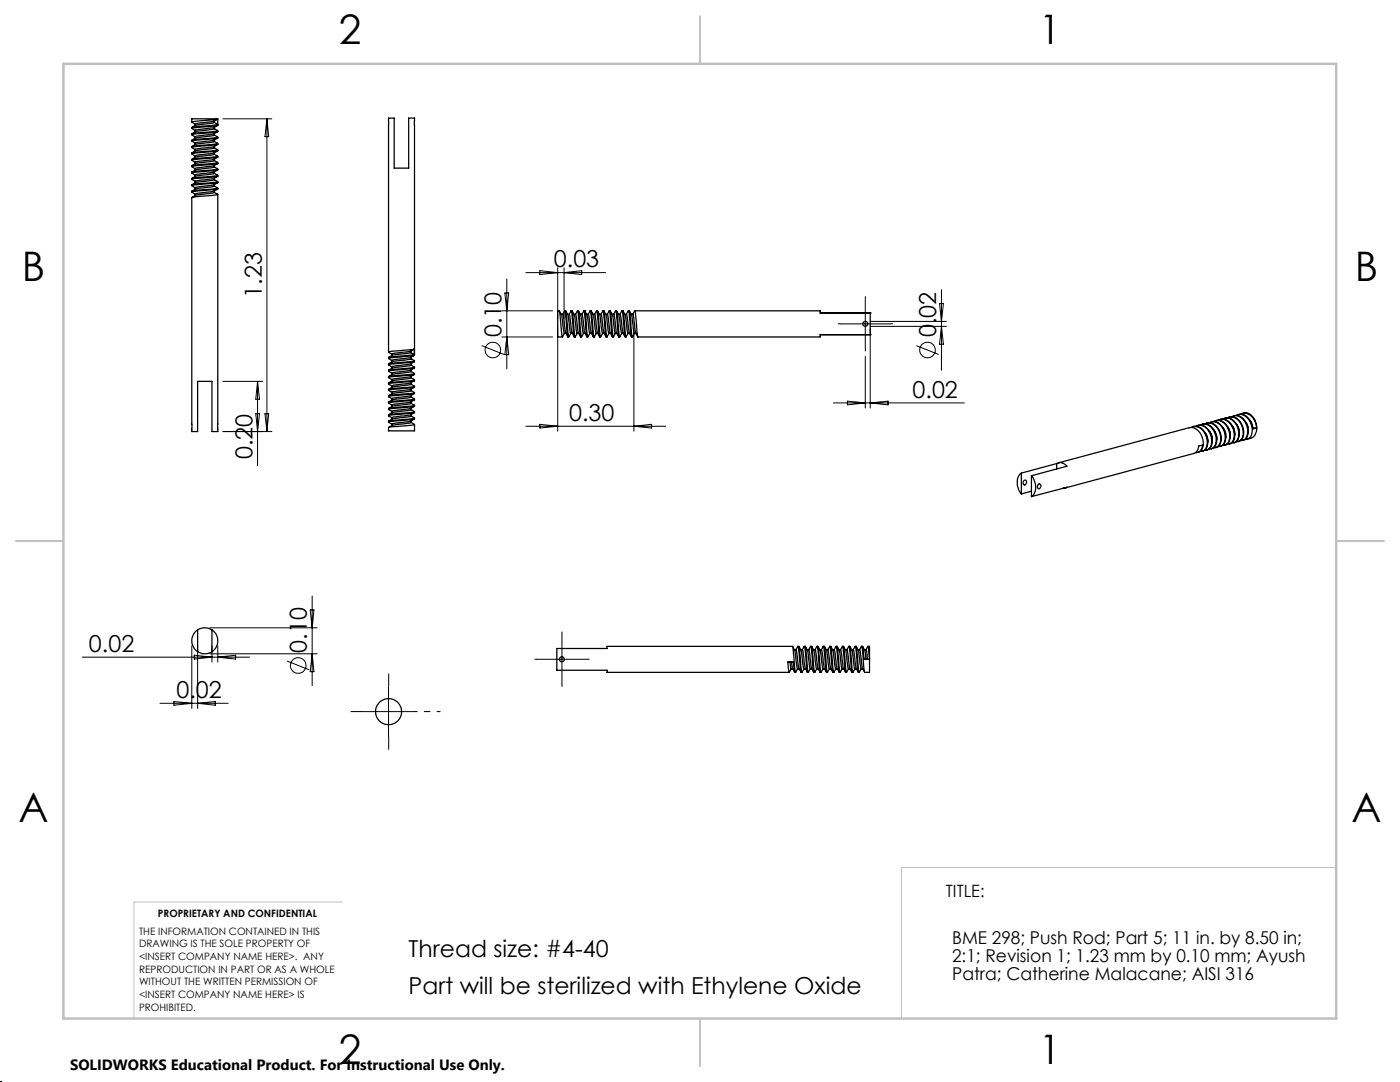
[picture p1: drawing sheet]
<svg xmlns="http://www.w3.org/2000/svg" width="279mm" height="216mm" viewBox="0 0 279 216" stroke-linecap="round" stroke-linejoin="round" font-family="sans-serif">
<g fill="none" stroke="#000" stroke-width=".25">
<path d="M38.3 26.9l.6 .4M38.3 28.2l.6 .4M38.3 29.5l.6 .3M38.3 30.7l.6 .4M38.3 32l.6 .4M38.3 35.8l.6 .4M38.3 37.1l.6 .4M38.3 38.3l.6 .4M38.9 33.7l-.6-.5 5.2-.6a5.8 5.8 0 0 1-3.1 .8l-1.4 .2-.1 .3M38.9 27.3v.3M38.9 36.2v.3M38.9 38.7v.3"/>
<path d="M38.9 24.7v.3M39 31.4l-.7 .4M39 32.6l-.7 .5M39 35.2l-.7 .4M39 39l-.7 .4M42.7 36.8l-3.7 .6-.1 .3M42.8 29.5l-.5 .2-2.5 .3a2.11 2.11 0 0 0-1.5 .5M42.8 33.3l-2.2 .4a3.5 3.5 0 0 0-2.3 .6M42.8 35.8l-.5 .2-3.2 .4-.8 .5M42.8 25.7l-3.8 .6M42.8 32l-3.8 .6M42.8 38.4l-3.8 .6"/>
<path d="M42.8 27l-2.1 .3a3.5 3.5 0 0 0-2.4 .7M42.8 37.1l-2.3 .4a3.2 3.2 0 0 0-2.2 .6M42.8 27l.7 .4-4.2 .4-1 .2v.2l5.2-.7M42.8 28.2l.7 .4-4.2 .5-1 .1v.2l4.7-.5 .5-.1v-.2M42.8 29.2v.3l.6 .5-4.1 .3-1 .2v.2l4.8-.5 .3-.1 .1-.2M42.8 30.8l.7 .4-4.2 .4-1 .2v.2l5.2-.6a6 6 0 0 1-3.4 .7l-1.2 .2v.4M42.8 31.8v.2l.6 .5-4.1 .4-1 .2v.1M42.8 33v.3l.6 .5-4.1 .3-1 .2v.2M42.8 34.6l.7 .4-4.2 .4-1 .2v.2l4.9-.6h.3v-.2M42.8 35.6v.2l.6 .5-4.1 .4-1 .2v.1l5.2-.6M42.8 37.1l.7 .4-4.2 .5-1 .1v.2l4.7-.5 .5-.1v-.2M42.8 38.1v.3l.6 .4-5.1 .6v46.7h1.1v-10h2.9v10h1.2v-47.3"/>
<path d="M42.8 25.4v.3l.6 .4-4.1 .4-1 .2v.2l4.9-.5 .3-.1v-.2M42.8 24.4l-.7 .2-2.1 .2a2.41 2.41 0 0 0-1.7 .6M42.8 26.7v.3M42.8 27.9v.3M42.8 30.5v.3M42.8 34.3v.3M42.8 36.8v.3M42.8 24.4l.7 .4-4.2 .5-1 .1v.2M42.8 28.2l-3.8 .6M42.8 30.8l-3.8 .6M42.8 34.6l-3.8 .6M43.3 23.8a5.7 5.7 0 0 1-3.3 .7l-1 .2"/>
<path d="M43.4 23.7l-.6 .4v.3M43.5 25a4.4 4.4 0 0 1-2.8 .7l-1.8 .3 .1 .3-.7 .4M43.5 27.6a4.7 4.7 0 0 1-2.9 .7l-1.6 .2v.3l-.7 .4M43.5 37.7a8.8 8.8 0 0 1-4 .9l-.6 .1M43.5 36.4l-.7 .4M43.5 35.2a5.2 5.2 0 0 1-3.2 .7l-1.3 .3M43.5 33.9a6.6 6.6 0 0 1-3.5 .8l-.9 .1-.2 .4M43.5 30.1a5.3 5.3 0 0 1-3 .7l-1.5 .2-.1 .4M43.5 28.8a5.2 5.2 0 0 1-3.2 .8l-1.2 .1-.2 .4M43.5 26.3a5.8 5.8 0 0 1-3.1 .7l-1.4 .3M43.5 23.7l-5.2 .6 .6 .5M43.5 25l-5.2 .6 .6 .4"/>
<path d="M43.5 33.9l-5.2 .6 .6 .4M43.5 23.7h-5.2v.6M43.5 23.7v1.3M43.5 27.4v.1M43.5 31.2v.1M43.5 32.5v.1M43.5 33.7v.2M43.5 36.3v.1M77.5 79.1v-.1l.3-.1 4.9-.5-.2 .2-5 .5 .7 .5M77.5 77.9l.7 .4M77.5 76.4l5.2-.6-.2 .3-5 .5 .7 .4M77.5 75.4l.7 .3"/>
<path d="M77.5 72.8l.7 .4M77.5 70.2v-46.6h1.2v9.9h2.9v-9.9h1.1v47.3l-5.2 .6 .7 .4M77.5 70.3l.7 .4M77.5 77.7l5.2-.6v.2l-.4 .1-4.4 .4-.4 .1zM77.5 71.4v.1M77.5 72.6v.2M77.5 73.9v.1M77.5 76.4v.2M77.6 75.1l5.1-.6v.2l-.4 .1-4.4 .4-.4 .2zM78.2 79.6v.2M78.2 78.3v.3M78.2 77v.3"/>
<path d="M78.2 75.7v.3M78.2 74.5v.3M78.2 73.2v.3M78.2 71.9v.3M78.2 70.7v.2M78.2 70.9l-.7 .4M78.2 73.5l-.7 .4M78.2 74.8l-.7 .3M78.2 76l-.7 .4M78.2 77.3l-.7 .4M78.2 78.6l-.7 .4M82 70.1l-3.8 .6"/>
<path d="M82 70.4l-3.8 .5M82 70.4l.7 .4M82 70.1v.3M82 71.6l.7 .4-5.2 .6 .7-.4M82 79.2l.7 .4-5.2 .6 .7-.4M82 77.9l.7 .4M82 76.7l.7 .3M82 75.4l.7 .4M82 74.1l.7 .4M82 72.8l.7 .5-5.2 .6M82 78.9v.3l-.3 .1-3.5 .5M82 77.6v.4l-.2 .1-3.6 .5"/>
<path d="M82 76.4l-.1 .4-3.7 .5M82 75.1v.3l-.3 .1-3.5 .5M82 73.8v.4M82 72.6v.3l-.3 .1-3.5 .5M82 71.3v.3M82 74.2l-3.8 .6M82 71.6l-3.8 .6M82.7 79.8a7.9 7.9 0 0 1-3.7 .8l-.8 .2M82.7 78.6a6.2 6.2 0 0 1-3.4 .7l-1.1 .3M82.7 77.3a4.9 4.9 0 0 1-3.1 .7l-1.4 .3M82.7 76a6.2 6.2 0 0 1-3.3 .8l-1.2 .2M82.7 74.8a7.2 7.2 0 0 1-3.5 .7l-1 .2"/>
<path d="M82.7 73.5a5.7 5.7 0 0 1-3.2 .7l-1.3 .3M82.7 72.2a8 8 0 0 1-3.9 .8l-.6 .2M82.7 70.9a5.6 5.6 0 0 1-3.1 .7l-1.4 .3M82.7 69.7l-.7 .4M82.7 69.6l-5.2 .7M82.7 70.8l-5.2 .5M82.7 69.6v1.2M82.7 79.6l-.2 .3-5 .5 .7 .4M82.7 73.3l-.2 .2-5 .5 .7 .5M82.7 72l-.2 .2-4.6 .5-.4 .1M111.6 62.1a6.4 6.4 0 0 1 .8 3.2l.2 1.2M112 62.7h.3"/>
<path d="M112.3 62.7l.4-.7 .6 5.2M112.3 62.7l.6 3.8 .4 .7M112.6 66.5l-.3 .7-.6-4.9-.1-.3h-.3v5.2h1M112.6 66.5h.3M112.7 62h.2l.1 .8 .5 4.4h-.2M112.9 62.1a6 6 0 0 1 .8 3.3l.2 1.1M113.3 62.7l.4 .1 .3 2.6a2.73 2.73 0 0 0 .6 1.8l-.6-5.2-.4 .7M113.9 66.5l-.4 .7M113.9 66.5h.3M114 62h.2l.1 .4 .5 4.8 .4-.7M114.2 62.1a7.3 7.3 0 0 1 .8 3.6l.2 .8M114.5 62.7h.4"/>
<path d="M114.6 67.2h.2M114.8 62.7l.5-.7 .6 5.2M114.9 62.7l.4 2.5a3.2 3.2 0 0 0 .6 2M115.2 66.5h.3M115.3 62h.1l.1 .4 .5 4.8 .5-.7M115.4 62.1a6.4 6.4 0 0 1 .8 3.4l.3 1M115.8 62.7l.4 .1 .3 1.9a4.5 4.5 0 0 0 .6 2.5M115.9 67.2h.2M116.1 62.7l.5-.7 .6 5.2M116.5 66.5h.2M116.5 62h.2M116.7 62h.1"/>
<path d="M116.7 62.1l.5 .7 .5 3.7-.4 .7zM117.1 62.7l.4 .1 .4 3.5 .5 .9M117.2 67.2h.1M117.4 62.7l.4-.7 .6 5.2M117.7 66.5h.3M117.8 62h.2M118 62.1a6.6 6.6 0 0 1 .7 3.3l.3 1.1-.4 .7zM118.4 62.7h.3l.1 .2 .4 3.6 .5 .7M118.4 67.2h.2M118.6 62.7l.5-.7 .6 5.2M119 66.5h.3M119.1 62h.1"/>
<path d="M119.2 62.1a5.5 5.5 0 0 1 .8 3.3l.3 1.1-.4 .7zM119.6 62.7h.3l.1 .2 .5 3.6 .4 .7M119.7 67.2h.2M119.9 62.7l.5-.7 .6 5.2M120.3 66.5h.2M120.3 62h.2l.1 .5 .5 4.7 .4-.7M120.5 62.1a7.6 7.6 0 0 1 .8 3.6l.2 .8M120.9 62.7h.3M121 67.2h.1M121.2 62.7l.4-.7 .6 5.2M121.2 62.7l.4 2.2a4.1 4.1 0 0 0 .6 2.3M121.5 66.5h.3"/>
<path d="M121.6 62h.2l.1 .5 .5 4.7 .4-.7M121.8 62.1a5.5 5.5 0 0 1 .8 3.2l.2 1.2M122.2 62.7h.3l.1 .2 .3 2.4a3 3 0 0 0 .6 1.9l-.6-5.2-.5 .7M122.2 67.2h.2M122.8 66.5h.3M122.9 62h.1l.2 .4 .5 4.8 .4-.7M123 62.1l.5 .7 .6 3.7M123.4 62.7h.4M123.5 67.2h.2M123.7 62.7l.5-.7 .6 5.2M123.8 62.7l.5 3.6 .4 .9M124.1 66.5h.3"/>
<path d="M124.1 62h.2l.1 .4 .5 4.8 .4-.7M124.4 62.1l.4 .9 .5 3.5M124.7 62.7h.3l.1 .3 .3 2.1a3.7 3.7 0 0 0 .6 2.1l-.6-5.2-.4 .7M124.8 67.2h.2M125.3 66.5h.3M125.4 62h.2l.1 .4 .5 4.8 .4-.7M125.6 62.1a7.4 7.4 0 0 1 .8 3.8l.2 .6M126 62.7h.3M126 67.2h.2M126.3 62.7l.4-.7 .6 5.2M126.3 62.7l.6 3.8 .4 .7M126.6 66.5h.3"/>
<path d="M126.7 62h37v.5h10M173.7 66.8h-10v.4h-36.4M173.7 62.5v4.3M173.7 66.8h.1M173.7 62.5h.1M77.5 82.8l5.2-.6-.2 .2-5 .5 .7 .5M77.5 84.2l.7 .4M77.5 84.1l5.2-.7v.2l-.4 .1-4.4 .4-.4 .1zM77.5 85.3l5.2-.6v1.3h-5.2zM77.5 80.3v.1M77.5 81.5v.2M77.5 82.8v.1"/>
<path d="M78.2 83.4v.2M78.2 82.1v.3M78.2 80.8v.3M78.2 84.6v.3M78.2 82.4l-.7 .4M78.2 83.6l-.7 .4M78.2 84.9l-.7 .4M82 80.5l.7 .4-5.2 .6 .7-.4M82 84.3l.7 .4M82 83l.7 .4M82 81.7l.7 .4M82 84v.3l-.4 .2-3.4 .4"/>
<path d="M82 82.7v.3M82 81.5v.3l-.3 .1-3.5 .5M82 80.2v.3l-.3 .1-3.5 .5M82 83l-3.8 .6M82.7 82.4a6.5 6.5 0 0 1-3.4 .7l-1.1 .3M82.7 81.1a5.7 5.7 0 0 1-3 .7l-1.5 .3M82.7 83.6a4.9 4.9 0 0 1-3.1 .7l-1.4 .3M82.7 80.9l-.2 .2-5 .6 .7 .4M203.8 94.4a2.78 2.78 0 0 0-.4 3.6l.4 .6M203.8 94.4v4.2M204.4 95.9a.41 .41 0 0 1 .5 .2 .41 .41 0 0 1-.2 .5 .35 .35 0 0 1-.5 0 .35 .35 0 0 1 0-.5zM205.8 94.9a3.1 3.1 0 0 1 .3 4.1l-.3 .1"/>
<path d="M205.8 98l-2 .6M205.8 94.9v4.2M207.3 96.6a.43 .43 0 0 1 .5 .5 .43 .43 0 0 1-.7 .3l-.1-.4zM210.9 92.5a1.56 1.56 0 0 1 2 .5l-7.1 1.9M210.9 92.5l-7.1 1.9M210.9 92.5v1.1M212.2 97.4l.7-.2-7.1 1.9M237.3 85.4a2.32 2.32 0 0 1 2.6 1.8 2.15 2.15 0 0 1-.9 3.1M237.3 85.3l-26.1 7.1M237.8 85.3a2.04 2.04 0 0 1 2.7 1.3 2.45 2.45 0 0 1-.4 3.4l-.6 .1M238.3 85.1a2.36 2.36 0 0 1 2.5 1.9 2.2 2.2 0 0 1-.8 3h-.1M238.3 85.1h-.2"/>
<path d="M238.6 90.3a1.39 1.39 0 0 0 1.4-1.5l-.8 .2a1.57 1.57 0 0 1-1 1.5l-25.6 6.9M238.7 85.1a2.01 2.01 0 0 1 2.7 1.2 2.59 2.59 0 0 1-.4 3.4l-.6 .1M239 84.9a2.11 2.11 0 0 1 2.5 1.4 2.7 2.7 0 0 1-.3 3.3l-.4 .2M239.5 84.8a1.99 1.99 0 0 1 2.8 1.2 2.59 2.59 0 0 1-.4 3.5l-.6 .1M240 84.6l-.1 .1M240.1 84.6a2.3 2.3 0 0 1 2.5 1.9 2.15 2.15 0 0 1-.9 3.1M240.5 84.6a2.14 2.14 0 0 1 2.8 1.5 2.26 2.26 0 0 1-.7 3.2h-.4M240.5 86.3l.4 .9 .1 1.1M240.8 84.4a2.11 2.11 0 0 1 2.5 1.4 2.76 2.76 0 0 1-.3 3.4l-.4 .1M241.3 84.3a1.98 1.98 0 0 1 2.7 1.1 2.79 2.79 0 0 1-.2 3.6l-.7 .1M241.4 86.1l.5 .9v1.1M241.8 84.2a2.32 2.32 0 0 1 2.6 1.8 2.15 2.15 0 0 1-.9 3.1"/>
<path d="M241.8 84.1l-.1 .1M242.3 84.1a2.09 2.09 0 0 1 2.8 1.4 2.6 2.6 0 0 1-.4 3.2l-.7 .2M242.3 85.8l.5 1v1M242.7 83.9a2.36 2.36 0 0 1 2.6 1.9 2.27 2.27 0 0 1-.8 3h-.1M242.7 83.9h-.1M243.1 83.9a2.06 2.06 0 0 1 2.9 1.4 2.48 2.48 0 0 1-.6 3.3h-.5M243.5 83.7a2.47 2.47 0 0 1 2.8 2.4l.1 .5a1.64 1.64 0 0 1-1.1 2M244.1 83.6a1.69 1.69 0 0 1 2.2 .6 3.2 3.2 0 0 1 .5 3.7l-.5 .4-.5 .1M244.1 85.4a2.33 2.33 0 0 1 .5 1.9M244.4 83.5a2.06 2.06 0 0 1 2.5 1.3 2.64 2.64 0 0 1-.3 3.4l-.4 .2M244.9 83.4a2.01 2.01 0 0 1 2.8 1.3 2.46 2.46 0 0 1-.4 3.4h-.6M245 85.1l.4 .9 .1 1.1"/>
<path d="M245.3 83.2a2.47 2.47 0 0 1 2.8 2.4 1.85 1.85 0 0 1-1 2.5M245.8 83.1a1.85 1.85 0 0 1 2.6 .9 2.81 2.81 0 0 1-.2 3.8l-.6 .1M245.9 84.9a2.85 2.85 0 0 1 .5 2M246.2 83a2.1 2.1 0 0 1 2.5 1.3 2.77 2.77 0 0 1-.3 3.4l-.4 .2M246.7 82.9a2.14 2.14 0 0 1 2.9 1.6 2.5 2.5 0 0 1-.5 3l-.6 .2M246.8 84.6l.4 .8 .1 1.2M247.2 82.7a2.32 2.32 0 0 1 2.6 1.9l.2 1 .8-.2M247.2 82.7h-.1M247.6 82.7a2.18 2.18 0 0 1 2.9 1.5l.3 1.2M248 82.5a2.03 2.03 0 0 1 2.5 1.6l.3 1.3M248.6 84.2a2.62 2.62 0 0 1 .5 1.9M249.4 83.9l.4 .7 .2 .8"/>
<path d="M250 85.4h.1M250 85.4h.8M250.8 85.4a1.92 1.92 0 0 1-1.9 2.2M39.4 125.7a2.6 2.6 0 0 0 0 4.3M39.4 130a2.6 2.6 0 0 0 2.9 0M39.4 125.7a2.6 2.6 0 0 1 2.9 0M39.4 125.7v4.3M42.3 125.7a2.6 2.6 0 0 1 0 4.3M42.3 125.7v4.3M111.1 129.4h10v-.4h37.1l.6 5.2h-.2l-.1-.3-.2-1.8h-1.1l.3 2.1h-36.4v-.5h-10zM157.7 132.1l.1 1.1 .1 .3h.3M157.9 133.5l-.3 .6"/>
<path d="M158 132.1l.1 1.1 .5 .9M158.2 129l.4 .9 .5 3.5 .4 .1M158.6 129.6h.3l.1 .3 .5 3.6M159.2 133.5l-.4 .6M159.2 129l-.4 .6M159.2 129l.3 .1 .6 5.1h-.2l-.1-.5zM159.5 129a8.8 8.8 0 0 1 .8 3.8l.1 .7M159.5 133.5l.3 .6M159.8 129.6h.3M160.1 129.6l.6 3.8M160.5 133.5l-.4 .6M160.5 129l.2 .8 .4 4.3-.4-.6h-.3"/>
<path d="M160.5 129l-.4 .6M160.5 129h.2M160.7 129l.6 5.2h-.2M160.7 129a7.3 7.3 0 0 1 .8 3.6l.2 .9h.3M161.1 129.6l.4 .1 .2 2.1a4.1 4.1 0 0 0 .7 2.3M161.7 133.5l-.3 .6M161.8 129l.2 .1 .6 5.1-.2-.1-.1-.3-.5-4.8-.4 .6M162 129a6.9 6.9 0 0 1 .8 3.4l.2 1.1M162.4 129.6h.3M162.7 129.6l.6 3.9M163 133.5h.3M163 133.5l-.4 .6"/>
<path d="M163.1 129h.1M163.2 129l.7 5.2-.2-.1-.1-.3-.3-3.4a1.56 1.56 0 0 0-.3-1.4l-.4 .6M163.3 129l.4 .8 .4 3.4 .1 .3h.3M163.3 133.5l.4 .6M163.7 129.6l.3 .2 .5 3.7M164.3 133.5l-.4 .6M164.3 129l.3 .1 .5 5.1h-.1l-.1-.4-.5-4.8-.5 .6M164.5 129l.5 .9 .5 3.6M164.5 133.5l.4 .6M164.9 129.6h.3M165.2 129.6l.6 3.8M165.5 133.5h.3l.4 .6"/>
<path d="M165.6 133.5l-.4 .6M165.6 129l-.4 .6M165.6 129l.5 4.7 .1 .5h.2l-.6-5.2M165.6 129h.2M165.8 129a6 6 0 0 1 .7 3.4l.2 1 .4 .1M166.2 129.6h.3l.1 .5 .5 3.4M166.8 133.5l-.4 .6M166.8 129l-.4 .6M166.9 129l.2 .1 .6 5.1h-.2l-.1-.5zM167.1 129a7.5 7.5 0 0 1 .8 3.4l.1 1 .3 .1M167.1 133.5l.4 .6M167.5 129.6l.3 .1 .3 2.2a4.1 4.1 0 0 0 .6 2.2"/>
<path d="M168.1 133.5l-.4 .6M168.1 129l-.4 .6M168.1 129l.3 .1 .5 5.1h-.1l-.1-.5zM168.3 129l.5 .8 .4 3.3 .1 .4h.3M168.7 129.6h.3l.1 .2 .5 3.7M169.4 133.5l-.4 .6M169.4 129l.6 5.1-.4-.6M169.4 129l-.4 .6M169.4 129h.2l.1 .3 .5 4.9h-.2M169.6 129a8.1 8.1 0 0 1 .8 3.8l.2 .7h.3M170 129.6h.1a1.23 1.23 0 0 1 .4 1.3l.4 2.6M170.6 133.5l-.3 .6"/>
<path d="M170.6 129l.2 .4 .5 4.7-.4-.6M170.6 129l-.3 .6M170.7 129h.2l.1 .3 .5 4.9h-.2M170.9 129a7.5 7.5 0 0 1 .7 3.3l.2 1.1 .4 .1M171.3 129.6h.3M171.6 129.6l.3 2.4a3.8 3.8 0 0 0 .6 2.1M171.9 133.5l-.4 .6M171.9 129l-.4 .6M171.9 129a6.7 6.7 0 0 1 .4 3l.2 2.1 1 .1v-2.6M171.9 129l.3 .1 .2 2.5h1.1M172.2 129l.4 .7 .2 1.9M172.5 129.6l.4 .1 .2 1.9"/>
<path d="M173.2 129l-.4 .6M173.2 129h.3v2.6z"/>
<circle cx="172.7" cy="64.6" r=".5"/>
<circle cx="112.1" cy="131.6" r=".5"/>
<circle cx="77.6" cy="142" r="2.59"/>
</g>
<g fill="none" stroke="#000" stroke-width=".2">
<path d="M44.5 23.7h9.8M53.3 23.7v62.4M53.3 23.7l.3 3.6h-.7zM100.8 58.5h.7l-.4 3.5zM101.1 55.7v17.9M105 54.4h15.9M107.7 54l3.6 .4-3.6 .4zM111.3 53.4v10.2M112.6 53.4v10.2M112.6 54.4l3.5-.4v.8zM172.7 59.6v10M187.9 57.8v16.1"/>
<path d="M44.5 76.1h7.9M51.4 76.1v16.8M51.4 76.1l.4 3.6h-.8zM96.1 69l4.5 1.7M100.2 67.2h10.1M100.2 62h10.1M101.1 67.2l.4 3.6h-.7zM111.3 65.6v20.4M126.5 65.6v20.4M167.7 64.6h10M172.7 71.1v10.3M173.7 65.6v15.8"/>
<path d="M173.7 65.1h15.2M173.7 64.1h15.2M182.9 69l4.4 1.7M187.5 60.6h.8l-.4 3.5zM187.9 65.1l.4 3.6h-.8zM44.5 86.1h9.8M51 82.5h.8l-.4 3.6zM52.9 82.5h.7l-.3 3.6zM105 85.1h27.9M107.7 84.7l3.6 .4-3.6 .3zM126.5 85.1l3.5-.4v.7zM166.3 80.4h26.1"/>
<path d="M169.1 80l3.6 .4-3.6 .4zM173.7 80.4l3.5-.4v.8zM62.3 118.9v17.9M16.4 131.1h33.4M34.7 140l3.6 .3-3.6 .4zM38.3 128.9v12.5M38.8 130.7l3.5 .4-3.5 .4zM39.4 128.9v12.5M41.9 130.5h21.4M41.9 125.3h21.4M42.3 128.9v3.2M43.5 128.9v3.2"/>
<path d="M43.5 131.1l3.5-.4v.8zM57.3 131.9l4.4 1.8M61.9 121.7h.8l-.4 3.6zM62.3 130.5l.4 3.5h-.8zM77.5 137v10M107.1 131.6h10.1M112.1 126.6v10M31.9 140.3h13.6M39.4 140.3l3.6-.3v.7zM72.6 142h9.9"/>
<circle cx="98.4" cy="69.9" r="1.56"/>
<circle cx="185.1" cy="69.9" r="1.55"/>
<circle cx="59.5" cy="132.8" r="1.55"/>
</g>
<path d="M172.7 59.6v-.5M167.7 64.6h-.5M172.7 69.6v.5M177.7 64.6h.5M77.6 137v-2.6M107.2 131.5h-.5M112.2 126.5v-.5M112.2 136.5v.5M117.2 131.5h.5M72.6 142h-2.6M77.6 147v2.6" fill="none" stroke="#000" stroke-width=".2" stroke-dasharray="15.2 1.3 1.3 1.3" stroke-linecap="butt"/>
<path d="M82.6 142h5.3" fill="none" stroke="#000" stroke-width=".2" stroke-dasharray="15.2 1.3 1.3 1.3" stroke-dashoffset="14.5" stroke-linecap="butt"/>
<path d="M0 215.9h.1" fill="none" stroke="#000" stroke-width=".2" stroke-dasharray="1.3 .6"/>
<path d="M68.3 180h-41.6v23.2M266.7 173.1h-86.8v30.1" fill="none" stroke="#c0c0c0" stroke-width=".2"/>
<path d="M139.7 3.2v9.5M3.1 107.9h9.6M266.7 107.9h9.5M139.7 203.2v9.6" fill="none" stroke="#c0c0c0" stroke-width=".25"/>
<path d="M12.7 12.7h254v190.5h-254z" fill="none" stroke="#c0c0c0" stroke-width=".5"/>
<g font-size="8.1">
<text x="67.6" y="8.9">2</text>
<text x="207.3" y="8.9">1</text>
<text x="4.4" y="56.2">B</text>
<text x="270.4" y="56.2">B</text>
<text x="3.7" y="164.1">A</text>
<text x="269.7" y="164.1">A</text>
<text x="67.6" y="212.4">2</text>
<text x="207.3" y="212.4">1</text>
</g>
<g font-size="4.7">
<text x="110.5" y="53.4">0.03</text>
<text x="52.3" y="59.4" transform="rotate(-90 52.3 59.4)">1.23</text>
<text x="100.1" y="67.3" transform="rotate(-90 100.1 67.3)">0.10</text>
<text x="186.8" y="67.3" transform="rotate(-90 186.8 67.3)">0.02</text>
<text x="182.1" y="79.4">0.02</text>
<text x="113.6" y="84">0.30</text>
<text x="50.4" y="91.6" transform="rotate(-90 50.4 91.6)">0.20</text>
<text x="17.8" y="130.1">0.02</text>
<text x="61.2" y="130.2" transform="rotate(-90 61.2 130.2)">0.10</text>
<text x="35.2" y="139.3">0.02</text>
<text x="81.5" y="191">Thread size: #4-40</text>
<text x="81.5" y="198.4">Part will be sterilized with Ethylene Oxide</text>
</g>
<g font-size="3.5">
<text x="190" y="188.4">BME 298; Push Rod; Part 5; 11 in. by 8.50 in;</text>
<text x="190" y="191.9">2:1; Revision 1; 1.23 mm by 0.10 mm; Ayush</text>
<text x="190" y="195.5">Patra; Catherine Malacane; AISI 316</text>
</g>
<text font-size="3.4" x="188.8" y="179.1">TITLE:</text>
<text font-size="3" x="14" y="213.5">SOLIDWORKS Educational Product. For Instructional Use Only.</text>
<g font-size="2">
<text x="31.5" y="182.9">PROPRIETARY AND CONFIDENTIAL</text>
<text x="27.8" y="186.5">THE INFORMATION CONTAINED IN THIS</text>
<text x="27.8" y="189">DRAWING IS THE SOLE PROPERTY OF</text>
<text x="27.8" y="191.6">&lt;INSERT COMPANY NAME HERE&gt;. ANY</text>
<text x="27.8" y="194.1">REPRODUCTION IN PART OR AS A WHOLE</text>
<text x="27.8" y="196.6">WITHOUT THE WRITTEN PERMISSION OF</text>
<text x="27.8" y="199.1">&lt;INSERT COMPANY NAME HERE&gt; IS</text>
<text x="27.8" y="201.7">PROHIBITED.</text>
</g>
</svg>
